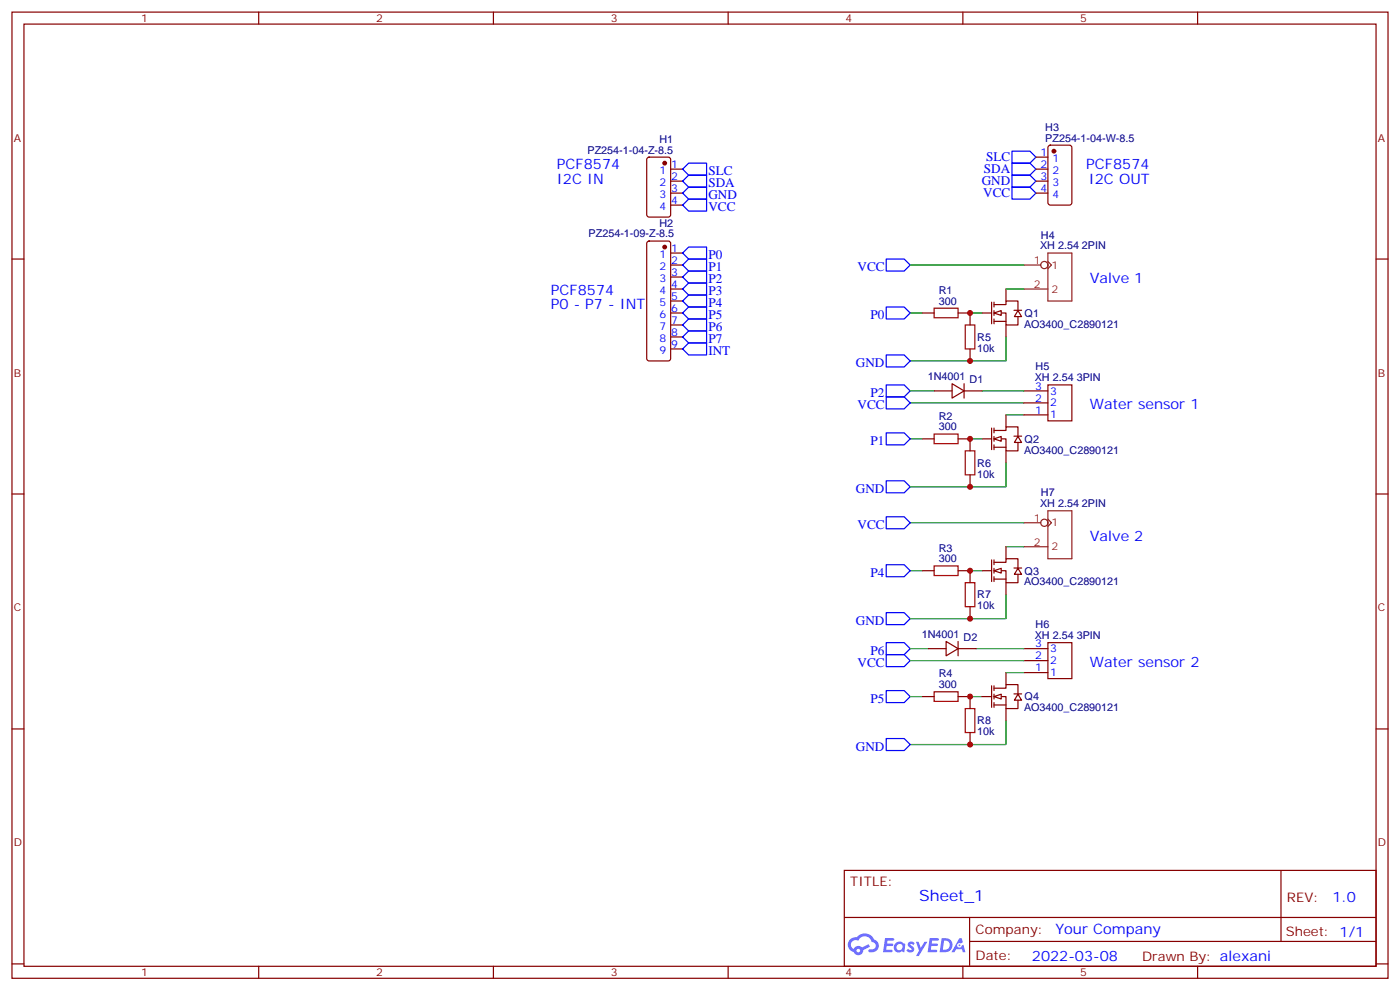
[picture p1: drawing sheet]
<svg xmlns="http://www.w3.org/2000/svg" width="412mm" height="292mm" viewBox="0 0 412 292" stroke-linecap="round" stroke-linejoin="round" font-family="sans-serif">
<g fill="none" stroke="#870000" stroke-width=".35">
<path d="M3.5 3.6h405.4v284.3h-405.4zM7.1 7.1h398.2v277.3h-398.2zM76.2 3.6v3.5M145.3 3.6v3.5M214.5 3.6v3.5M283.6 3.6v3.5M352.8 3.6v3.5M3.5 76.2h3.6M405.3 76.2h3.6M3.5 145.4h3.6M405.3 145.4h3.6M3.5 214.5h3.6"/>
<path d="M405.3 214.5h3.6M248.7 256.2h156.6v28.2h-156.6zM377.3 256.2v20.9M248.7 270h156.5M285.6 277.1h119.6M285.6 270v14.1M3.5 283.7h3.6M76.2 284.4v3.5M145.3 284.4v3.5M214.5 284.4v3.5M283.6 284.4v3.5M352.8 284.4v3.5"/>
<path d="M405.3 283.7h3.6"/>
</g>
<g fill="#5487ff">
<path d="M267.7 277.3a1.22 1.22 0 0 1 1.7 .3l-.4 .6a.47 .47 0 0 0-.3-.4 .47 .47 0 0 0-.5 .2l.1 .2a1.14 1.14 0 0 1 .8 1.7 1.14 1.14 0 0 1-1.9 0l-.2-.2 .5-.5 .7 .4a.29 .29 0 0 0 .3-.2 .29 .29 0 0 0-.2-.4 1.04 1.04 0 0 1-.6-1.7z"/>
<path d="M260.7 276.1h2.4l.3 .2-.2 .5h-1.8l-.1 .9h1.5l.3 .3-.3 .4h-1.6l-.2 1.1 1.7 .1 .2 .3-.2 .3h-2.6z"/>
<path d="M273.8 276.1h2.4l.3 .2-.1 .5h-1.8l-.2 .9h1.6l.3 .3-.4 .4h-1.6l-.1 1.1 1.7 .1 .2 .3-.2 .3h-2.6z"/>
<path d="M282.6 276.1h.7l.3 1.2-.6 .4a.69 .69 0 0 0-1 .2 .69 .69 0 0 0 .4 1 .69 .69 0 0 0 .9-.6l.5-.3 .6 2.2h-.8l-.2-.9h-1.8l-.5 .9h-.8z"/>
<path d="M269.8 277.2h.8l.6 1.8 1.1-1.8h.9l-2.6 4.2h-.8l.9-1.6z"/>
<path d="M277.4 276.1l-.6 4.1h1.3a2.11 2.11 0 0 0 2.5-2.1 2.11 2.11 0 0 0-2.5-2zM278.1 276.8a1.39 1.39 0 0 1 1.7 1.4 1.39 1.39 0 0 1-1.8 1.3h-.3z"/>
<path d="M263.7 277.7a1.54 1.54 0 0 0-.1 2.1 1.54 1.54 0 0 0 2.2 .2l.6 .2 .3-2.3-.2-.2-.4-.1a1.49 1.49 0 0 0-2.4 .1zM264 278.7a.94 .94 0 0 1 1.8 0 .94 .94 0 0 1-1.8 0z"/>
<path d="M250.4 276.5a2.18 2.18 0 0 0 1.1 3.7 1.44 1.44 0 0 0 1.6 .9 1.44 1.44 0 0 0 1.2-1.5l2-1-.5-.7-1.9 .9a1.47 1.47 0 0 0-2.4 .5 1.39 1.39 0 0 1-.7-2 1.39 1.39 0 0 1 2-.4 2.12 2.12 0 0 1 2.2-1.3 2.12 2.12 0 0 1 1.9 1.6 1.14 1.14 0 0 1 1.1 1.5 1.14 1.14 0 0 1-1.7 .7 .43 .43 0 0 0-.5 .3 .43 .43 0 0 0 .4 .5 1.98 1.98 0 0 0 2.5-1.2 1.98 1.98 0 0 0-1.2-2.5 3.1 3.1 0 0 0-5.3-.7l-.9 .1zM252.3 279.8a.55 .55 0 0 1 1.1 0 .55 .55 0 0 1-1.1 0z"/>
<circle cx="282.6" cy="278.2" r=".26"/>
</g>
<g fill="none" stroke="#870000" stroke-width=".35">
<path d="M190.7 46.5l.5-.3h5.6l.7 .5 .1 16.5-.5 .6-5.9 .1-.6-.5-.1-16.4zM197.6 49.8h3.5M197.6 53.3h3.5M197.6 56.8h3.5M190.7 71.2l.5-.3h5.6l.5 .3 .3 .4v33.9l-.3 .5-.5 .2h-5.6l-.5-.2-.2-.5v-33.9zM197.6 74.5h3.5M197.6 78h3.5M197.6 60.4h3.5M197.6 81.5h3.5M197.6 85.1h3.5M197.6 88.6h3.5M197.6 92.1h3.5"/>
<path d="M197.6 95.6h3.5M197.6 99.2h3.5M289.3 92.1h2.8M292.1 88.9v6.4M292.8 92.1h3.5v3.5h3.6v-2.4M292.8 89.6h3.5v-1h3.6v2.8M292.8 88.9v1.4M292.8 91.4v1.4M292.8 93.9v1.4M292.8 94.6h3.5M296.3 85.1v3.5M296.3 95.6v3.6"/>
<path d="M298.7 91.3h2.2M299.9 91.4l1 1.8h-2.1zM197.6 102.7h3.5"/>
</g>
<g fill="#870000" stroke="#870000" stroke-width=".35">
<circle cx="195.8" cy="72.7" r=".53"/>
<circle cx="195.8" cy="48" r=".53"/>
</g>
<path d="M285.8 92.1h3.5M296.3 99.2v7h-28.2" fill="none" stroke="#008700" stroke-width=".35"/>
<path d="M292.8 92.1l2.1-.7v1.4z" fill="#fff" stroke="#870000" stroke-width=".35"/>
<g fill="none" stroke="#00f" stroke-width=".35">
<path d="M202.8 48h5.3v3.5h-5.3l-1.7-1.7zM202.8 51.5h5.3v3.6h-5.3l-1.7-1.8zM202.8 58.6h5.3v3.5h-5.3l-1.7-1.7zM202.8 55.1h5.3v3.5h-5.3l-1.7-1.8zM298.1 51.5h5.3l1.8 1.8-1.8 1.8h-5.3zM298.1 55.1h5.3l1.8 1.7-1.8 1.8h-5.3zM298.1 48h5.3l1.8 1.8-1.8 1.7h-5.3zM298.1 44.5h5.3l1.8 1.7-1.8 1.8h-5.3zM202.8 72.7h5.3v3.5h-5.3l-1.7-1.7zM202.8 76.2h5.3v3.6h-5.3l-1.7-1.8zM202.8 79.8h5.3v3.5h-5.3l-1.7-1.8zM261.1 76.2h5.2l1.8 1.8-1.8 1.8h-5.2z"/>
<path d="M202.8 83.3h5.3v3.5h-5.3l-1.7-1.7zM202.8 86.8h5.3v3.5h-5.3l-1.7-1.7zM202.8 90.3h5.3v3.6h-5.3l-1.7-1.8zM202.8 93.9h5.3v3.5h-5.3l-1.7-1.8zM202.8 97.4h5.3v3.5h-5.3l-1.7-1.7zM261.1 90.3h5.2l1.8 1.8-1.8 1.8h-5.2zM202.8 100.9h5.3v3.6h-5.3l-1.7-1.8zM261.1 104.5h5.2l1.8 1.7-1.8 1.8h-5.2zM261.1 116.8h5.2l1.8 1.8-1.8 1.7h-5.2zM261.1 127.4h5.2l1.8 1.8-1.8 1.7h-5.2zM261.1 141.5h5.2l1.8 1.8-1.8 1.7h-5.2z"/>
</g>
<g fill="none" stroke="#870000" stroke-width=".35">
<path d="M305.2 46.2h3.5M305.2 49.8h3.5M305.2 53.3h3.5M305.2 56.8h3.5M308.9 42.9l.5-.2h5.6l.7 .5v16.5l-.4 .6-5.9 .1-.7-.5v-16.5zM271.6 92.1h3.6M282.2 92.1h3.6v3.5M285.8 102.7v3.5M271.6 129.2h3.6M282.2 129.2h3.6v3.5M285.8 139.7v3.6M289.3 129.2h2.8"/>
<path d="M292.1 126v6.3M292.8 129.2h3.5v3.5h3.6v-2.5M292.8 126.7h3.5v-1.1h3.6v2.8M292.8 126v1.4M292.8 128.4v1.5M292.8 130.9v1.4M292.8 131.6h3.5M296.3 122.1v3.5M296.3 132.7v3.5M298.7 128.4h2.2M299.9 128.4l1 1.8h-2.1z"/>
</g>
<circle cx="310.4" cy="44.5" r=".53" fill="#870000" stroke="#870000" stroke-width=".35"/>
<g fill="none" stroke="#8c2424" stroke-width=".35">
<path d="M301.6 78h5M308.7 76.9l1 1.1-1 1.1M308.7 74.5h7v14.1h-7zM301.6 85.1h7.1"/>
<circle cx="307.6" cy="78" r="1.06"/>
</g>
<path d="M268.1 78h33.5M268.1 92.1h3.5M296.3 85.1h5.3M268.1 118.6h33.5M268.1 129.2h3.5M296.3 122.1h5.3" fill="none" stroke="#008700" stroke-width=".35"/>
<path d="M275.2 90.7h7v2.8h-7zM284.3 95.6h2.9v7.1h-2.9zM275.2 127.7h7v2.9h-7zM284.3 132.7h2.9v7h-2.9z" fill="none" stroke="#a10000" stroke-width=".35"/>
<path d="M292.8 129.2l2.1-.8v1.5z" fill="#fff" stroke="#870000" stroke-width=".35"/>
<path d="M285.8 129.2h3.5M296.3 136.2v7.1h-28.2M285.8 205h3.5M296.3 212.1v7h-28.2" fill="none" stroke="#008700" stroke-width=".35"/>
<g fill="none" stroke="#870000" stroke-width=".35">
<path d="M301.6 118.6h7.1M301.6 115h7.1M308.7 113.3h7v10.6h-7zM301.6 122.1h7.1M296.3 197.9v3.6M301.6 197.9h7.1M301.6 194.4h7.1M301.6 190.9h7.1M308.7 189.1h7v10.6h-7zM289.3 205h2.8M292.1 201.8v6.4M292.8 205h3.5v3.5h3.6v-2.4"/>
<path d="M292.8 202.5h3.5v-1h3.6v2.8M292.8 201.8v1.4M292.8 204.3v1.4M292.8 206.8v1.4M292.8 207.5h3.5M296.3 208.5v3.6M298.7 204.2h2.2M299.9 204.3l1 1.8h-2.1z"/>
</g>
<path d="M261.1 113.3h5.2l1.8 1.7-1.8 1.8h-5.2zM261.1 189.1h5.2l1.8 1.8-1.8 1.8h-5.2z" fill="none" stroke="#00f" stroke-width=".35"/>
<path d="M292.8 205l2.1-.7v1.4z" fill="#fff" stroke="#870000" stroke-width=".35"/>
<path d="M261.1 152.1h5.2l1.8 1.7-1.8 1.8h-5.2zM261.1 166.2h5.2l1.8 1.8-1.8 1.7h-5.2zM261.1 192.7h5.2l1.8 1.7-1.8 1.8h-5.2zM261.1 180.3h5.2l1.8 1.8-1.8 1.7h-5.2zM261.1 203.2h5.2l1.8 1.8-1.8 1.8h-5.2zM261.1 217.3h5.2l1.8 1.8-1.8 1.8h-5.2z" fill="none" stroke="#00f" stroke-width=".35"/>
<path d="M268.1 153.8h33.5M268.1 168h3.5M296.3 160.9h5.3M268.1 194.4h33.5M296.3 197.9h5.3M268.1 205h3.5" fill="none" stroke="#008700" stroke-width=".35"/>
<path d="M275.2 166.5h7v2.9h-7zM284.3 171.5h2.9v7h-2.9zM275.2 203.6h7v2.8h-7zM284.3 208.5h2.9v7.1h-2.9z" fill="none" stroke="#a10000" stroke-width=".35"/>
<g fill="none" stroke="#870000" stroke-width=".35">
<path d="M271.6 168h3.6M282.2 168h3.6v3.5M285.8 178.5v3.6M289.3 168h2.8M292.1 164.8v6.3M292.8 168h3.5v3.5h3.6v-2.5M292.8 165.5h3.5v-1.1h3.6v2.9M292.8 164.8v1.4M292.8 167.3v1.4M292.8 169.7v1.4M292.8 170.4h3.5M296.3 160.9v3.5"/>
<path d="M296.3 171.5v3.5M298.7 167.2h2.2M299.9 167.3l1 1.7h-2.1zM271.6 205h3.6M282.2 205h3.6v3.5M285.8 215.6v3.5"/>
</g>
<g fill="none" stroke="#8c2424" stroke-width=".35">
<path d="M301.6 153.8h5M308.7 152.8l1 1-1 1.1M308.7 150.3h7v14.1h-7zM301.6 160.9h7.1"/>
<circle cx="307.6" cy="153.8" r="1.06"/>
</g>
<path d="M292.8 168l2.1-.7v1.4z" fill="#fff" stroke="#870000" stroke-width=".35"/>
<path d="M268.1 115h7.1M289.3 115h12.3M285.8 168h3.5M296.3 175v7.1h-28.2M268.1 190.9h5.3M287.5 190.9h14.1" fill="none" stroke="#008700" stroke-width=".35"/>
<path d="M275.2 115h5.3M280.5 112.9l3.5 2.1-3.5 2.2zM284 112.9v4.3M284 115h5.3M273.4 190.9h5.3M278.7 188.8l3.5 2.1-3.5 2.1zM282.2 188.8v4.2M282.2 190.9h5.3" fill="none" stroke="#870000" stroke-width=".35"/>
<g fill="#c00">
<circle cx="285.8" cy="92.1" r=".88"/>
<circle cx="285.8" cy="106.2" r=".88"/>
<circle cx="285.8" cy="143.3" r=".88"/>
<circle cx="285.8" cy="129.2" r=".88"/>
<circle cx="285.8" cy="205" r=".88"/>
<circle cx="285.8" cy="219.1" r=".88"/>
<circle cx="285.8" cy="182.1" r=".88"/>
<circle cx="285.8" cy="168" r=".88"/>
</g>
<text font-size="4.6" fill="#00f" x="270.8" y="265.2">Sheet_1</text>
<g font-size="4.2" fill="#00f">
<text x="164" y="49.8">PCF8574</text>
<text x="320" y="49.8">PCF8574</text>
<text x="164" y="54">I2C IN</text>
<text x="320.7" y="54">I2C OUT</text>
<text x="321" y="83.3">Valve 1</text>
<text x="162.3" y="86.8">PCF8574</text>
<text x="162.3" y="91.1">P0 - P7 - INT</text>
<text x="321" y="120.3">Water sensor 1</text>
<text x="321" y="159.1">Valve 2</text>
<text x="321" y="196.2">Water sensor 2</text>
<text x="392.5" y="265.4">1.0</text>
<text x="310.9" y="275">Your Company</text>
<text x="304" y="282.8">2022-03-08</text>
</g>
<g font-size="3.9" fill="#00f">
<text x="290.5" y="47.3">SLC</text>
<text x="208.7" y="51.5">SLC</text>
<text x="289.8" y="50.8">SDA</text>
<text x="208.7" y="55.1">SDA</text>
<text x="208.7" y="58.6">GND</text>
<text x="289.2" y="54.4">GND</text>
<text x="289.7" y="57.9">VCC</text>
<text x="208.7" y="62.1">VCC</text>
<text x="208.7" y="76.2">P0</text>
<text x="208.7" y="79.8">P1</text>
<text x="208.7" y="83.3">P2</text>
<text x="252.6" y="79.8">VCC</text>
<text x="208.7" y="86.8">P3</text>
<text x="208.7" y="90.3">P4</text>
<text x="208.7" y="93.9">P5</text>
<text x="256.5" y="93.9">P0</text>
<text x="208.7" y="97.4">P6</text>
<text x="208.7" y="100.9">P7</text>
<text x="208.7" y="104.5">INT</text>
<text x="252.1" y="108">GND</text>
<text x="256.5" y="116.8">P2</text>
<text x="252.6" y="120.3">VCC</text>
<text x="256.5" y="130.9">P1</text>
<text x="252.1" y="145">GND</text>
<text x="252.6" y="155.6">VCC</text>
<text x="256.5" y="169.7">P4</text>
<text x="252.1" y="183.8">GND</text>
<text x="252.6" y="196.2">VCC</text>
<text x="256.5" y="192.7">P6</text>
<text x="256.5" y="206.8">P5</text>
<text x="252.1" y="220.9">GND</text>
</g>
<g font-size="3.9" fill="#800">
<text x="250.5" y="260.7">TITLE:</text>
<text x="379.1" y="265.4">REV:</text>
<text x="287.4" y="274.9">Company:</text>
<text x="378.7" y="275.6">Sheet: 1/1</text>
<text x="287.4" y="282.6">Date:</text>
<text x="336.4" y="282.7">Drawn By: alexani</text>
</g>
<g font-size="3.2" fill="#800">
<text x="41.6" y="6.6">1</text>
<text x="110.8" y="6.6">2</text>
<text x="179.9" y="6.6">3</text>
<text x="249.1" y="6.6">4</text>
<text x="318.2" y="6.6">5</text>
<text x="4.1" y="41.7">A</text>
<text x="405.9" y="41.7">A</text>
<text x="4.1" y="110.8">B</text>
<text x="405.9" y="110.8">B</text>
<text x="4.1" y="180">C</text>
<text x="405.9" y="180">C</text>
<text x="4.1" y="249.1">D</text>
<text x="405.9" y="249.1">D</text>
<text x="41.6" y="287.4">1</text>
<text x="110.8" y="287.4">2</text>
<text x="179.9" y="287.4">3</text>
<text x="249.1" y="287.4">4</text>
<text x="318.2" y="287.4">5</text>
</g>
<g font-size="3.2" fill="#000080">
<text x="307.9" y="41.7">PZ254-1-04-W-8.5</text>
<text x="307.9" y="38.4">H3</text>
<text x="173.1" y="45.2">PZ254-1-04-Z-8.5</text>
<text x="194.2" y="42">H1</text>
<text x="173.4" y="69.9">PZ254-1-09-Z-8.5</text>
<text x="194.2" y="66.8">H2</text>
<text x="306.6" y="70.2">H4</text>
<text x="306.4" y="73.4">XH 2.54 2PIN</text>
<text x="276.5" y="89.6">300</text>
<text x="276.5" y="86.5">R1</text>
<text x="301.8" y="93.3">Q1</text>
<text x="287.9" y="100.3">R5</text>
<text x="301.6" y="96.4">AO3400_C2890121</text>
<text x="287.9" y="103.5">10k</text>
<text x="273.3" y="111.9">1N4001</text>
<text x="285.6" y="112.7">D1</text>
<text x="304.8" y="112.2">XH 2.54 3PIN</text>
<text x="305.1" y="109">H5</text>
<text x="276.5" y="123.5">R2</text>
<text x="276.5" y="126.7">300</text>
<text x="301.8" y="130.3">Q2</text>
<text x="287.9" y="137.3">R6</text>
<text x="301.6" y="133.5">AO3400_C2890121</text>
<text x="287.9" y="140.5">10k</text>
<text x="306.4" y="149.3">XH 2.54 2PIN</text>
<text x="306.6" y="146">H7</text>
<text x="276.5" y="165.5">300</text>
<text x="276.5" y="162.3">R3</text>
<text x="301.6" y="172.3">AO3400_C2890121</text>
<text x="301.8" y="169.1">Q3</text>
<text x="287.9" y="179.3">10k</text>
<text x="287.9" y="176.1">R7</text>
<text x="305.1" y="184.8">H6</text>
<text x="271.5" y="187.7">1N4001 D2</text>
<text x="304.8" y="188.1">XH 2.54 3PIN</text>
<text x="276.5" y="202.5">300</text>
<text x="276.5" y="199.4">R4</text>
<text x="301.6" y="209.3">AO3400_C2890121</text>
<text x="301.8" y="206.1">Q4</text>
<text x="287.9" y="213.2">R8</text>
<text x="287.9" y="216.4">10k</text>
</g>
<g font-size="3.2" fill="#00f">
<text x="306.5" y="45.9">1</text>
<text x="310" y="47.7">1</text>
<text x="194.2" y="51.2">1</text>
<text x="197.7" y="49.4">1</text>
<text x="197.7" y="53">2</text>
<text x="306.5" y="49.4">2</text>
<text x="306.5" y="53">3</text>
<text x="310" y="51.2">2</text>
<text x="194.2" y="54.7">2</text>
<text x="194.2" y="58.2">3</text>
<text x="197.7" y="56.5">3</text>
<text x="306.5" y="56.5">4</text>
<text x="310" y="54.7">3</text>
<text x="310" y="58.2">4</text>
<text x="194.2" y="61.8">4</text>
<text x="197.7" y="60">4</text>
<text x="194.2" y="75.9">1</text>
<text x="197.7" y="74.1">1</text>
<text x="197.7" y="77.6">2</text>
<text x="194.2" y="79.4">2</text>
<text x="194.2" y="82.9">3</text>
<text x="197.7" y="81.2">3</text>
<text x="194.2" y="86.5">4</text>
<text x="194.2" y="90">5</text>
<text x="197.7" y="84.7">4</text>
<text x="197.7" y="88.2">5</text>
<text x="194.2" y="93.5">6</text>
<text x="197.7" y="91.8">6</text>
<text x="197.7" y="95.3">7</text>
<text x="194.2" y="97">7</text>
<text x="194.2" y="100.6">8</text>
<text x="197.7" y="98.8">8</text>
<text x="194.2" y="104.1">9</text>
<text x="197.7" y="102.3">9</text>
<text x="304.9" y="118.2">2</text>
<text x="304.9" y="114.7">3</text>
<text x="309.4" y="119.6">2</text>
<text x="309.4" y="116.1">3</text>
<text x="304.9" y="121.7">1</text>
<text x="309.4" y="123.2">1</text>
<text x="304.9" y="190.5">3</text>
<text x="309.4" y="191.9">3</text>
<text x="304.9" y="197.6">1</text>
<text x="304.9" y="194.1">2</text>
<text x="309.4" y="195.5">2</text>
<text x="309.4" y="199">1</text>
</g>
<g font-size="3.2" fill="#8d2323">
<text x="304.5" y="77.6">1</text>
<text x="309.7" y="79.1">1</text>
<text x="304.5" y="84.7">2</text>
<text x="309.7" y="86.1">2</text>
<text x="304.5" y="153.5">1</text>
<text x="309.7" y="154.9">1</text>
<text x="304.5" y="160.5">2</text>
<text x="309.7" y="162">2</text>
</g>
</svg>
